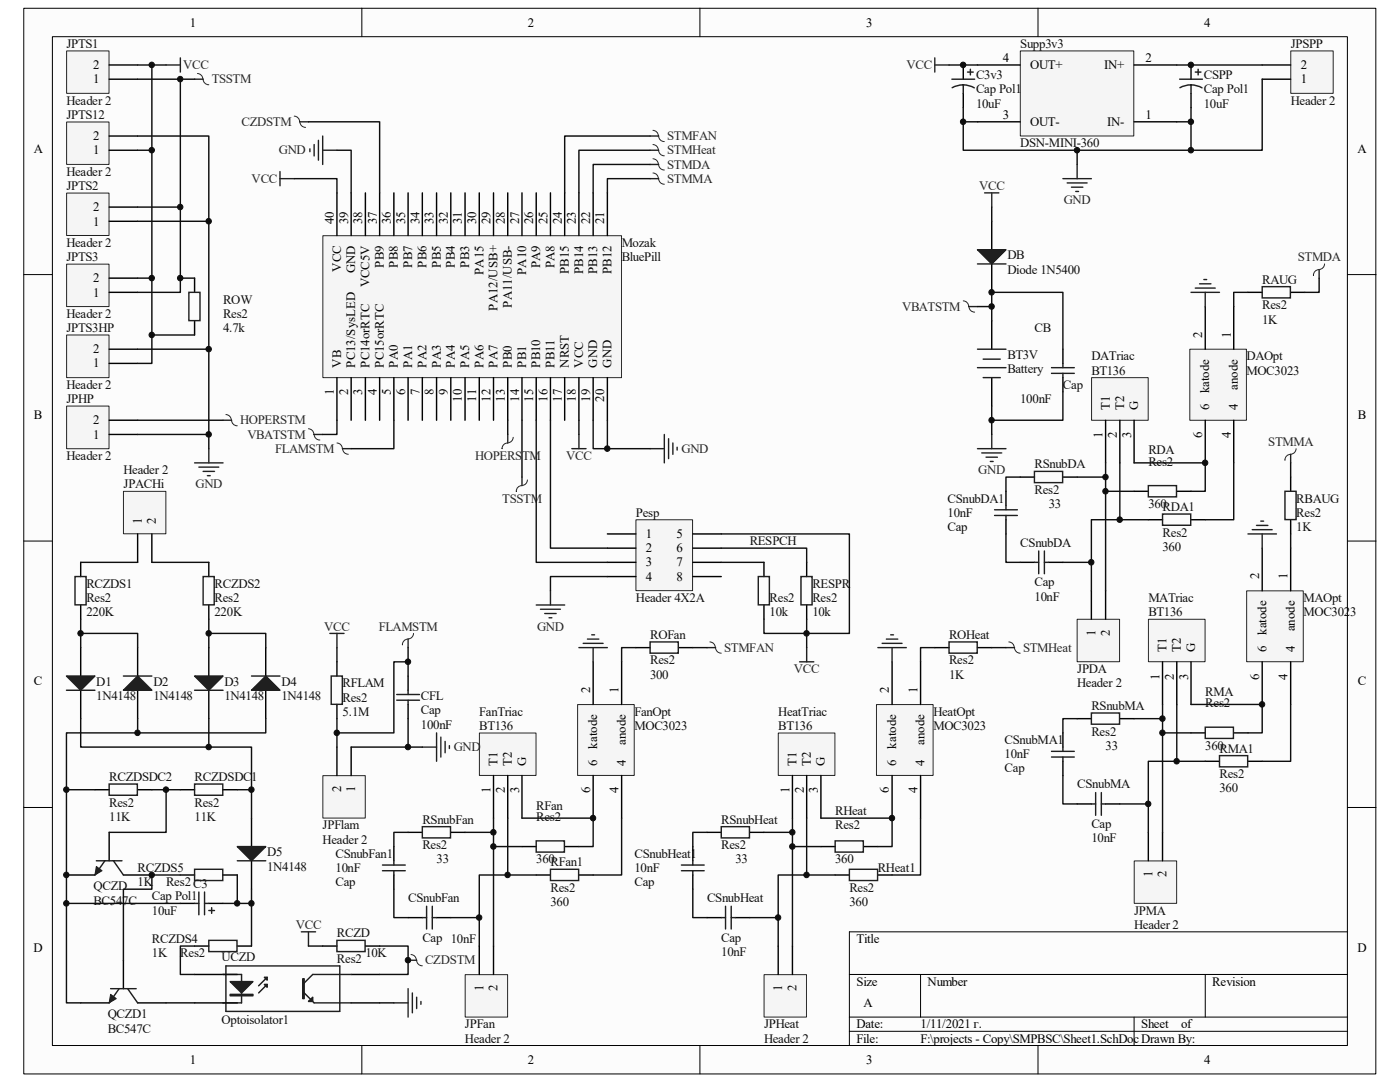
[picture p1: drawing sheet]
<svg xmlns="http://www.w3.org/2000/svg" width="279mm" height="216mm" viewBox="0 0 279 216" stroke-linecap="round" stroke-linejoin="round" font-family="sans-serif">
<path d="M4.8 1.7h269.8v212.6h-269.8z" fill="#fcfcfc"/>
<path d="M4.7 1.7h269.9v212.6h-269.9z" fill="none" stroke="#000" stroke-width=".2"/>
<path d="M10.5 7.4h258.4v201.2h-258.4z" fill="#fcfcfc"/>
<g fill="none" stroke="#000" stroke-width=".2">
<path d="M10.5 7.3h258.4v201.3h-258.4zM72.2 1.6v5.7M139.7 1.6v5.7M207.2 1.6v5.7M4.7 54.8h5.7M268.9 54.8h5.7M4.7 108h5.7M268.9 108h5.7M4.7 161.1h5.7M268.9 161.1h5.7M169.5 194.4h99.4M183.7 194.4v8.5"/>
<path d="M240.5 194.4v8.5M268.9 185.9h-99.4v22.7M72.2 208.6v5.7M139.7 208.6v5.7M169.5 202.9h99.4M169.5 205.8h99.4M207.2 208.6v5.7M226.3 202.9v5.7"/>
</g>
<path d="M115.3 140.6h11.3v14.1h-11.3z" fill="#f5f5f5"/>
<path d="M115.3 140.6h11.3v14.1h-11.3z" fill="none" stroke="#262626" stroke-width=".2"/>
<path d="M118.4 132.1v8.5M124.1 132.1v8.5M118.4 154.7v8.6M124.1 154.7v8.6" fill="none" stroke="#000" stroke-width=".28"/>
<path d="M95.7 146.3h11.3v8.4h-11.3z" fill="#f5f5f5"/>
<path d="M95.7 146.3h11.3v8.4h-11.3z" fill="none" stroke="#262626" stroke-width=".2"/>
<path d="M98.5 154.7v8.6M101.3 154.7v8.6M104.2 154.7v8.6M107 174.6h2.9M115.5 174.6h2.9" fill="none" stroke="#000" stroke-width=".28"/>
<path d="M109.9 173.5h5.6v2.2h-5.6z" fill="none" stroke="#1c1c1c" stroke-width=".28"/>
<path d="M101.3 163.3v11.3h5.7M124.1 163.3v11.3h-5.7" fill="none" stroke="#0e0e0e" stroke-width=".28"/>
<path d="M115.5 129.2h5.7M116.4 128.4h4M117.2 127.5h2.3M118.1 126.7h.6M118.4 129.2v2.9" fill="none" stroke="#262626" stroke-width=".28"/>
<path d="M92.9 194.5h8.4v8.4h-8.4z" fill="#f5f5f5"/>
<path d="M92.8 194.5h8.5v8.4h-8.5z" fill="none" stroke="#262626" stroke-width=".2"/>
<path d="M78.6 168.9v2.9M78.6 174.6v2.8M81.4 166.1h2.9M90 166.1h2.8M104.2 168.9h2.8M112.7 168.9h2.8M81.4 183.1h2.9M87.1 183.1h2.9M95.6 188.8v5.6M98.5 188.8v5.6" fill="none" stroke="#000" stroke-width=".28"/>
<path d="M78.6 177.4v5.7h2.8M81.4 166.1h-2.8v2.8M98.5 163.3v25.5M101.3 174.6h-5.7v14.2M90 183.1h5.6" fill="none" stroke="#0e0e0e" stroke-width=".28"/>
<path d="M76.3 172.6h4.6M76.3 173.7h4.6M78.6 171.8v.8M78.6 173.7v.9M84.3 165h5.6v2.2h-5.6zM107 167.8h5.6v2.2h-5.6zM84.3 183.1h.8M85.1 180.8v4.6M86.3 180.8v4.6M86.3 183.1h.8" fill="none" stroke="#1c1c1c" stroke-width=".28"/>
<path d="M175 140.6h11.2v14.1h-11.2z" fill="#f5f5f5"/>
<path d="M174.9 140.6h11.3v14.1h-11.3z" fill="none" stroke="#262626" stroke-width=".2"/>
<path d="M178 132.1v8.5M183.7 132.1v8.5M178 154.7v8.6M183.7 154.7v8.6" fill="none" stroke="#000" stroke-width=".28"/>
<path d="M155.4 146.3h11.2v8.4h-11.2z" fill="#f5f5f5"/>
<path d="M155.3 146.3h11.3v8.4h-11.3z" fill="none" stroke="#262626" stroke-width=".2"/>
<path d="M158.1 154.7v8.6M161 154.7v8.6M163.8 154.7v8.6M166.7 174.6h2.8M175.2 174.6h2.8" fill="none" stroke="#000" stroke-width=".28"/>
<path d="M169.5 173.5h5.6v2.2h-5.6z" fill="none" stroke="#1c1c1c" stroke-width=".28"/>
<path d="M161 163.3v11.3h5.7M183.7 163.3v11.3h-5.7" fill="none" stroke="#0e0e0e" stroke-width=".28"/>
<path d="M175.2 129.2h5.7M176 128.4h4M176.9 127.5h2.3M177.7 126.7h.6M178 129.2v2.9" fill="none" stroke="#262626" stroke-width=".28"/>
<path d="M152.5 194.5h8.5v8.4h-8.5z" fill="#f5f5f5"/>
<path d="M152.5 194.5h8.5v8.4h-8.5z" fill="none" stroke="#262626" stroke-width=".2"/>
<path d="M138.3 168.9v2.9M138.3 174.6v2.8M141.1 166.1h2.8M149.6 166.1h2.9M163.8 168.9h2.9M172.4 168.9h2.8M141.1 183.1h2.8M146.8 183.1h2.8M155.3 188.8v5.6M158.1 188.8v5.6" fill="none" stroke="#000" stroke-width=".28"/>
<path d="M138.3 177.4v5.7h2.8M141.1 166.1h-2.8v2.8M158.1 163.3v25.5M161 174.6h-5.7v14.2M149.6 183.1h5.7" fill="none" stroke="#0e0e0e" stroke-width=".28"/>
<path d="M136 172.6h4.5M136 173.7h4.5M138.3 171.8v.8M138.3 173.7v.9M143.9 165h5.7v2.2h-5.7zM166.7 167.8h5.6v2.2h-5.6zM143.9 183.1h.9M144.8 180.8v4.6M145.9 180.8v4.6M145.9 183.1h.9" fill="none" stroke="#1c1c1c" stroke-width=".28"/>
<path d="M248.8 117.9h11.3v14.1h-11.3z" fill="#f5f5f5"/>
<path d="M248.8 117.9h11.3v14.1h-11.3z" fill="none" stroke="#262626" stroke-width=".2"/>
<path d="M251.9 109.4v8.5M257.6 109.4v8.5M251.9 132.1v8.5M257.6 132.1v8.5" fill="none" stroke="#000" stroke-width=".28"/>
<path d="M229.2 123.6h11.3v8.4h-11.3z" fill="#f5f5f5"/>
<path d="M229.2 123.6h11.3v8.4h-11.3z" fill="none" stroke="#262626" stroke-width=".2"/>
<path d="M232 132.1v8.5M234.9 132.1v8.5M237.7 132.1v8.5M240.5 151.9h2.9M249.1 151.9h2.8" fill="none" stroke="#000" stroke-width=".28"/>
<path d="M243.4 150.8h5.6v2.2h-5.6z" fill="none" stroke="#1c1c1c" stroke-width=".28"/>
<path d="M234.9 140.6v11.3h5.6M257.6 140.6v11.3h-5.7" fill="none" stroke="#0e0e0e" stroke-width=".28"/>
<path d="M249.1 106.5h5.6M249.9 105.7h4M250.8 104.8h2.2M251.6 104h.6M251.9 106.5v2.9" fill="none" stroke="#262626" stroke-width=".28"/>
<path d="M226.4 171.8h8.4v8.5h-8.4z" fill="#f5f5f5"/>
<path d="M226.4 171.8h8.4v8.5h-8.4z" fill="none" stroke="#262626" stroke-width=".2"/>
<path d="M212.1 146.2v2.9M212.1 151.9v2.8M215 143.4h2.8M223.5 143.4h2.8M237.7 146.2h2.8M246.2 146.2h2.9M215 160.4h2.8M220.6 160.4h2.9M229.2 166.1v5.7M232 166.1v5.7" fill="none" stroke="#000" stroke-width=".28"/>
<path d="M212.1 154.7v5.7h2.9M215 143.4h-2.9v2.8M232 140.6v25.5M234.9 151.9h-5.7v14.2M223.5 160.4h5.7" fill="none" stroke="#0e0e0e" stroke-width=".28"/>
<path d="M209.9 149.9h4.5M209.9 151.1h4.5M212.1 149.1v.8M212.1 151.1v.8M217.8 142.3h5.6v2.2h-5.6zM218.7 158.1v4.6M219.8 158.1v4.6M240.5 145.1h5.7v2.2h-5.7zM217.8 160.4h.9M219.8 160.4h.8" fill="none" stroke="#1c1c1c" stroke-width=".28"/>
<path d="M237.5 69.7h11.3v14.2h-11.3z" fill="#f5f5f5"/>
<path d="M237.4 69.7h11.4v14.2h-11.4z" fill="none" stroke="#262626" stroke-width=".2"/>
<path d="M240.5 61.2v8.5M246.2 61.2v8.5M240.5 83.9v8.5M246.2 83.9v8.5" fill="none" stroke="#000" stroke-width=".28"/>
<path d="M217.9 75.4h11.3v8.5h-11.3z" fill="#f5f5f5"/>
<path d="M217.8 75.4h11.4v8.5h-11.4z" fill="none" stroke="#262626" stroke-width=".2"/>
<path d="M220.6 83.9v8.5M223.5 83.9v8.5M226.3 83.9v8.5M229.2 103.7h2.8M237.7 103.7h2.8" fill="none" stroke="#000" stroke-width=".28"/>
<path d="M232 102.6h5.6v2.2h-5.6z" fill="none" stroke="#1c1c1c" stroke-width=".28"/>
<path d="M223.5 92.4v11.3h5.7M246.2 92.4v11.3h-5.7" fill="none" stroke="#0e0e0e" stroke-width=".28"/>
<path d="M237.7 58.3h5.7M238.5 57.5h4M239.4 56.6h2.3M240.2 55.8h.6M240.5 58.3v2.9" fill="none" stroke="#262626" stroke-width=".28"/>
<path d="M215 123.6h8.4v8.4h-8.4z" fill="#f5f5f5"/>
<path d="M215 123.6h8.4v8.4h-8.4z" fill="none" stroke="#262626" stroke-width=".2"/>
<g fill="none" stroke="#000" stroke-width=".28">
<path d="M200.8 98v2.9M203.6 95.2h2.8M212.1 95.2h2.9M226.3 98h2.9M234.9 98h2.8M200.8 103.7v2.8M203.6 112.2h2.8M209.3 112.2h2.8M217.8 117.9v5.7M220.6 117.9v5.7M38.8 194.4h5.7M70.1 194.4h5.7"/>
<path d="M38.8 200.1h5.7M70.1 200.1h5.7"/>
</g>
<path d="M203.6 95.2h-2.8v2.8M220.6 92.4v25.5M200.8 106.5v5.7h2.8M212.1 112.2h5.7M223.5 103.7h-5.7v14.2" fill="none" stroke="#0e0e0e" stroke-width=".28"/>
<g fill="none" stroke="#1c1c1c" stroke-width=".28">
<path d="M206.4 94.1h5.7v2.2h-5.7zM229.2 96.9h5.6v2.2h-5.6zM198.5 101.7h4.5M198.5 102.9h4.5M200.8 100.9v.8M200.8 102.9v.8M206.4 112.2h.9M207.3 109.9v4.6M208.4 109.9v4.6M208.4 112.2h.9M44.5 194.4h3.7v5.7h-3.7M45.1 192.7h22.7v9.1h-22.7z"/>
<path d="M53.3 196.4l-1.7 1.7M53.3 195l-1.7 1.7M60.7 198.1l2 2h7.4M70.1 194.4h-7.7l-1.7 1.7"/>
</g>
<g fill="#1c1c1c" stroke="#1c1c1c" stroke-width=".28">
<path d="M45.9 195.9h4.6l-2.3 2.2z"/>
<path d="M52.8 195h.5v.6z"/>
<path d="M52.8 196.4h.5v.6z"/>
<path d="M61.6 199.8l.8-.8v.8z"/>
<path d="M45.9 198.4h4.6v.3h-4.6z" fill-rule="evenodd"/>
<path d="M60.4 195.3h.3v4h-.3z" fill-rule="evenodd"/>
</g>
<path d="M24.7 98.1h8.4v8.4h-8.4z" fill="#f5f5f5"/>
<path d="M264.3 52.7a1.39 1.39 0 0 1-1.4 1.2 1.12 1.12 0 0 0-.8 1M24.6 98h8.5v8.5h-8.5zM258.7 89.5a1.38 1.38 0 0 1-1.5 1.2 1.12 1.12 0 0 0-.8 1.1M141.7 128.1a1.12 1.12 0 0 1 1.1 1.1M142.8 129.2a1.11 1.11 0 0 0 1.1 1.1M201.3 128.1a1.12 1.12 0 0 1 1.1 1.1M202.5 129.2a1.11 1.11 0 0 0 1.1 1.1M82 190.5a1.12 1.12 0 0 1 1.1 1.1M83.2 191.6a1.11 1.11 0 0 0 1.1 1.1" fill="none" stroke="#262626" stroke-width=".2"/>
<g fill="none" stroke="#000" stroke-width=".28">
<path d="M249.1 58.3h2.8M257.6 58.3h2.8M257.6 95.2v2.8M16.1 112.2v2.8M27.5 106.5v5.7M30.3 106.5v5.7M41.7 112.2v2.8M257.6 103.7v2.8M16.1 120.7v2.9M16.1 129.2v5.7M16.1 137.7v5.7M27.5 129.2v5.7"/>
<path d="M27.5 137.7v5.7M41.7 120.7v2.9M41.7 129.2v5.7M41.7 137.7v5.7M53 129.2v5.7M53 137.7v5.7M126.9 129.2h2.8M135.4 129.2h2.9M186.6 129.2h2.8M195.1 129.2h2.8M18.9 157.6h2.9M27.5 157.6h2.8"/>
<path d="M36 157.6h2.8M44.5 157.6h2.9M50.2 163.3v5.6M50.2 171.8v5.6M24.6 191.6v5.7M36 180.3h2.8M38.8 188.8h2.9M41.7 180.3h2.8M47.4 188.8h2.8M64.4 188.8h2.8M72.9 188.8h2.9M16.1 200.1h5.7"/>
<path d="M27.5 200.1h5.6"/>
</g>
<g fill="none" stroke="#0e0e0e" stroke-width=".28">
<path d="M249.1 58.3h-2.9v2.9M263.3 55.5v2.8h-2.9M257.6 92.4v2.8M257.6 106.5v2.9M16.1 129.2v-2.8h11.4v2.8M16.1 123.6v2.8M41.7 129.2v-2.8h11.3v2.8M41.7 123.6v2.8M126.9 129.2h-2.8v2.9M138.3 129.2h2.8M186.6 129.2h-2.9v2.9M197.9 129.2h2.9"/>
<path d="M13.3 157.6h5.6M16.1 143.4v5.7h25.6v-5.7M27.5 143.4v2.8h25.5v-2.8M27.5 146.2h-14.2v53.9h2.8M30.3 157.6h5.7M41.7 149.1h8.5v8.5M47.4 157.6h2.8v5.7M50.2 177.4v11.4M13.3 180.3h22.7M38.8 188.8h-2.8v5.6h2.8M44.5 194.4h2.9M44.5 180.3h5.7"/>
<path d="M61.6 188.8h2.8M75.8 188.8h5.6v5.6h-5.6M33.1 200.1h5.7M44.5 200.1h2.9M75.8 200.1h2.8"/>
</g>
<g fill="#1c1c1c" stroke="#1c1c1c" stroke-width=".28">
<path d="M13.3 134.9h5.6l-2.8 2.8z"/>
<path d="M24.6 137.7l2.9-2.8 2.8 2.8z"/>
<path d="M38.8 134.9h5.7l-2.8 2.8z"/>
<path d="M50.2 137.7l2.8-2.8 2.9 2.8z"/>
<path d="M47.4 168.9h5.6l-2.8 2.9z"/>
</g>
<g fill="none" stroke="#1c1c1c" stroke-width=".28">
<path d="M251.9 57.2h5.6v2.2h-5.6zM256.4 98h2.3v5.7h-2.3zM15 115h2.2v5.7h-2.2zM40.5 115h2.3v5.7h-2.3zM13.3 137.7h5.6M24.6 134.9h5.7M38.8 137.7h5.7M50.2 134.9h5.7M129.7 128.1h5.7v2.2h-5.7zM189.4 128.1h5.6v2.2h-5.6zM21.8 156.4h5.6v2.3h-5.6zM38.8 156.4h5.7v2.3h-5.7z"/>
<path d="M39.7 178v4.5M40.8 178v4.5M47.4 171.8h5.6M22.1 197.3h5.1M23.8 197.3l-2 2.8M25.5 197.3l2 2.8M38.8 180.3h.9M40.8 180.3h.9M41.7 187.6h5.6v2.3h-5.6zM41.7 181.7h1.1M42.2 181.1v1.2M67.2 187.6h5.7v2.3h-5.7z"/>
</g>
<path d="M22.1 198.4l1.1 .9-1.4 .8z" fill="#1c1c1c" stroke="#1c1c1c" stroke-width=".2"/>
<path d="M263.3 53.8v1.7M257.6 90.7v1.7M141.1 129.2h1.7M200.8 129.2h1.7M60.1 185.9h2.9M61.6 185.9v2.9M81.4 197.3v5.6M81.4 191.6h1.8M82.3 198.1v4M83.2 199v2.2M84 199.8v.6M78.6 200.1h2.8" fill="none" stroke="#262626" stroke-width=".28"/>
<path d="M64.5 154.8h8.4v8.4h-8.4z" fill="#f5f5f5"/>
<path d="M81.4 127.5a1.11 1.11 0 0 0-1.1 1.2M82.5 126.4a1.12 1.12 0 0 1-1.1 1.1M64.4 154.8h8.5v8.4h-8.5z" fill="none" stroke="#262626" stroke-width=".2"/>
<path d="M67.2 132.1v2.8M67.2 140.6v2.8M67.2 149.1v5.6M70.1 149.1v5.6" fill="none" stroke="#000" stroke-width=".28"/>
<path d="M66.1 134.9h2.2v5.6h-2.2z" fill="none" stroke="#1c1c1c" stroke-width=".28"/>
<path d="M65.8 126.4h2.9M67.2 126.4v2.8M81.4 127.5v1.7M84.3 149.1h2.8M87.1 146.2v5.7M88 147.1v4M88.8 147.9v2.3M89.7 148.8v.6" fill="none" stroke="#262626" stroke-width=".28"/>
<path d="M67.2 129.2v2.9M67.2 143.4v5.7" fill="none" stroke="#0e0e0e" stroke-width=".28"/>
<path d="M13.3 81.1h8.5v8.4h-8.5z" fill="#f5f5f5"/>
<path d="M13.3 81h8.5v8.5h-8.5z" fill="none" stroke="#262626" stroke-width=".2"/>
<path d="M21.8 86.7h5.7M21.8 83.9h5.7" fill="none" stroke="#000" stroke-width=".28"/>
<path d="M13.3 66.9h8.5v8.5h-8.5z" fill="#f5f5f5"/>
<path d="M13.3 66.8h8.5v8.6h-8.5z" fill="none" stroke="#262626" stroke-width=".2"/>
<path d="M21.8 72.5h5.7M21.8 69.7h5.7" fill="none" stroke="#000" stroke-width=".28"/>
<path d="M13.3 52.7h8.5v8.5h-8.5z" fill="#f5f5f5"/>
<path d="M13.3 52.7h8.5v8.5h-8.5z" fill="none" stroke="#262626" stroke-width=".2"/>
<path d="M21.8 58.3h5.7M21.8 55.5h5.7" fill="none" stroke="#000" stroke-width=".28"/>
<path d="M13.3 38.6h8.5v8.4h-8.5z" fill="#f5f5f5"/>
<path d="M13.3 38.5h8.5v8.5h-8.5z" fill="none" stroke="#262626" stroke-width=".2"/>
<path d="M21.8 44.2h5.7M21.8 41.3h5.7" fill="none" stroke="#000" stroke-width=".28"/>
<path d="M13.3 24.4h8.5v8.4h-8.5z" fill="#f5f5f5"/>
<path d="M13.3 24.3h8.5v8.5h-8.5z" fill="none" stroke="#262626" stroke-width=".2"/>
<path d="M21.8 30h5.7M21.8 27.1h5.7" fill="none" stroke="#000" stroke-width=".28"/>
<path d="M13.3 10.2h8.5v8.4h-8.5z" fill="#f5f5f5"/>
<path d="M13.3 10.2h8.5v8.4h-8.5zM39.4 14.7a1.12 1.12 0 0 1 1.1 1.1M40.5 15.8a1.11 1.11 0 0 0 1.2 1.1M45.1 82.7a1.12 1.12 0 0 1 1.1 1.2M46.2 83.9a1.11 1.11 0 0 0 1.2 1.1M61.6 85.6a1.12 1.12 0 0 1 1 1.1M62.7 86.7a1.11 1.11 0 0 0 1.1 1.1" fill="none" stroke="#262626" stroke-width=".2"/>
<path d="M21.8 15.8h5.7M21.8 13h5.7" fill="none" stroke="#000" stroke-width=".28"/>
<g fill="none" stroke="#0e0e0e" stroke-width=".28">
<path d="M27.5 13h2.8v17h-2.8M27.5 15.8h11.3M30.3 13h2.8M36 15.8v42.5h-8.5M27.5 27.1h14.2v62.4M30.3 30v25.5h-2.8M27.5 41.3h8.5M27.5 44.2h14.2M30.3 55.5v17h-2.8M27.5 69.7h14.2M27.5 86.7h14.2M27.5 83.9h17"/>
<path d="M67.2 83.9v2.8h-2.8M16.1 112.2h11.4M30.3 112.2h11.4"/>
</g>
<path d="M33.1 13h2.9M36 11.5v2.9M38.8 15.8h1.7M38.8 92.4h5.7M39.7 93.2h4M40.5 94.1h2.3M41.4 94.9h.6M41.7 89.5v2.9M44.5 83.9h1.7M62.7 86.7h1.7" fill="none" stroke="#262626" stroke-width=".28"/>
<path d="M64.5 47.1h59.5v28.3h-59.5z" fill="#f5f5f5"/>
<path d="M64.4 47h59.6v28.4h-59.6z" fill="none" stroke="#262626" stroke-width=".2"/>
<g fill="none" stroke="#000" stroke-width=".28">
<path d="M67.2 38.5v8.5M70.1 38.5v8.5M72.9 38.5v8.5M75.8 38.5v8.5M78.6 38.5v8.5M81.4 38.5v8.5M84.3 38.5v8.5M87.1 38.5v8.5M90 38.5v8.5M92.8 38.5v8.5M95.6 38.5v8.5M98.5 38.5v8.5"/>
<path d="M101.3 38.5v8.5M104.2 38.5v8.5M107 38.5v8.5M109.9 38.5v8.5M112.7 38.5v8.5M115.5 38.5v8.5M118.4 38.5v8.5M121.2 38.5v8.5M67.2 75.3v8.6M70.1 75.3v8.6M72.9 75.3v8.6M75.8 75.3v8.6"/>
<path d="M78.6 75.3v8.6M81.4 75.3v8.6M84.3 75.3v8.6M87.1 75.3v8.6M90 75.3v8.6M92.8 75.3v8.6M95.6 75.3v8.6M98.5 75.3v8.6M101.3 75.3v8.6M104.2 75.3v8.6M107 75.3v8.6M109.9 75.3v8.6"/>
<path d="M112.7 75.3v8.6M115.5 75.3v8.6M118.4 75.3v8.6M121.2 75.3v8.6M81.4 134.9v2.8M81.4 140.6v2.8"/>
</g>
<path d="M79.2 139.7h4.5M79.2 138.6h4.5M81.4 137.7v.9M81.4 139.7v.9" fill="none" stroke="#1c1c1c" stroke-width=".28"/>
<path d="M81.4 132.1h-2.8v14.1h-11.4M81.4 129.2v5.7M70.1 149.1h14.2M81.4 143.4v5.7" fill="none" stroke="#0e0e0e" stroke-width=".28"/>
<path d="M203.7 10.2h22.6v16.9h-22.6z" fill="#f5f5f5"/>
<path d="M203.6 10.2h22.7v16.9h-22.7z" fill="none" stroke="#262626" stroke-width=".2"/>
<path d="M192.2 13v2.8M192.2 18.6v2.9M195.1 13h8.5M226.3 13h8.6M237.7 13v2.8M237.7 18.6v2.9M195.1 24.3h8.5M226.3 24.3h8.6" fill="none" stroke="#000" stroke-width=".28"/>
<path d="M186.6 11.5v2.9M186.6 13h2.8M212.1 35.6h5.7M213 36.5h4M213.8 37.4h2.3M214.7 38.2h.5M215 32.8v2.8" fill="none" stroke="#262626" stroke-width=".28"/>
<path d="M189.4 13h5.7M234.9 24.3h2.8" fill="none" stroke="#0e0e0e" stroke-width=".28"/>
<path d="M190 15.8h4.5M192.2 16.9v1.7M192.2 16.9l1 .1 1.2 .5M192.2 16.9l-.9 .1-1.3 .5M193.1 14.4h1.1M193.7 13.8v1.2M235.4 15.8h4.6M237.7 16.9l.9 .1 1.3 .5M237.7 16.9l-.9 .1-1.3 .5M237.7 16.9v1.7M238.5 14.4h1.2M239.1 13.8v1.2" fill="none" stroke="#1c1c1c" stroke-width=".28"/>
<path d="M257.6 10.2h8.5v8.4h-8.5z" fill="#f5f5f5"/>
<g fill="none" stroke="#262626" stroke-width=".2">
<path d="M257.6 10.2h8.5v8.4h-8.5zM58.7 23.2a1.12 1.12 0 0 1 1.1 1.1M59.9 24.3a1.11 1.11 0 0 0 1.1 1.1M130.3 34.5a1.12 1.12 0 0 1 1.1 1.2v-.1M130.3 31.7a1.12 1.12 0 0 1 1.1 1.1M130.3 28.8a1.12 1.12 0 0 1 1.1 1.2M130.3 26a1.12 1.12 0 0 1 1.1 1.1M131.4 35.6a1.11 1.11 0 0 0 1.2 1.2M131.4 32.8a1.11 1.11 0 0 0 1.2 1.1M131.4 30a1.11 1.11 0 0 0 1.2 1.1M131.4 27.1a1.11 1.11 0 0 0 1.2 1.1M192.2 60a1.12 1.12 0 0 1 1.1 1.2"/>
<path d="M193.4 61.2a1.11 1.11 0 0 0 1.1 1.1M67.2 88.4a1.12 1.12 0 0 1 1.1 1.1M68.4 89.5a1.11 1.11 0 0 0 1.1 1.1M105.3 95.8a1.39 1.39 0 0 1-1.5 1.2 1.12 1.12 0 0 0-.8 1"/>
</g>
<path d="M251.9 15.8h5.7M251.9 13h5.7M38.8 55.5v2.8M197.9 44.2v5.6M197.9 52.7v5.6M38.8 64v2.8M197.9 64v5.7M197.9 75.3v5.7M212.1 69.7v2.8M212.1 75.3v2.9" fill="none" stroke="#000" stroke-width=".28"/>
<g fill="none" stroke="#0e0e0e" stroke-width=".28">
<path d="M234.9 13h17M251.9 15.8v14.2h-14.2v-8.5M58.7 35.6h8.5v2.9M61.6 24.3h14.2v14.2M67.2 30h2.9v8.5M129.7 35.6h-8.5v2.9M129.7 32.8h-11.3v5.7M129.7 30h-14.2v8.5M129.7 27.1h-17v11.4M192.2 21.5v2.8M195.1 24.3h-2.9v5.7h45.5M215 30v2.8"/>
<path d="M197.9 41.3v2.9M195.1 61.2h2.8M197.9 64v-5.7h14.2v11.4M212.1 78.2v5.7h-14.2M78.6 83.9v5.6h-8.5M104.2 83.9v11.3M197.9 81v5.7"/>
</g>
<path d="M37.7 58.3h2.2v5.7h-2.2zM195.1 52.7h5.7M195.1 73.4h5.7M195.1 69.7h5.7M196.2 71.7h3.4M196.2 75.3h3.4M209.9 73.4h4.5M209.9 74.5h4.5M212.1 72.5v.9M212.1 74.5v.8" fill="none" stroke="#1c1c1c" stroke-width=".28"/>
<g fill="none" stroke="#262626" stroke-width=".28">
<path d="M55.9 35.6h2.8M55.9 34.2v2.9M59.9 24.3h1.7M61.8 29.7v.6M62.7 28.8v2.3M63.5 28v4M64.4 30h2.8M64.4 27.1v5.7M129.7 35.6h1.7M129.7 32.8h1.7M129.7 30h1.7M129.7 27.1h1.7"/>
<path d="M196.5 38.5h2.8M197.9 38.5v2.8M193.4 61.2h1.7M68.4 89.5h1.7M104.2 95.2v1.7M195.1 89.5h5.7M195.9 90.4h4M196.8 91.2h2.3M197.6 92.1h.6M197.9 86.7v2.8"/>
</g>
<path d="M195.1 49.8h5.7l-2.9 2.9z" fill="#1c1c1c" stroke="#1c1c1c" stroke-width=".28"/>
<path d="M127 103.8h11.2v14.1h-11.2z" fill="#f5f5f5"/>
<path d="M101.3 88.4a1.11 1.11 0 0 0-1.1 1.1M102.4 87.3a1.12 1.12 0 0 1-1.1 1.1M126.9 103.7h11.3v14.2h-11.3z" fill="none" stroke="#262626" stroke-width=".2"/>
<g fill="none" stroke="#000" stroke-width=".28">
<path d="M121.2 106.5h5.7M121.2 109.4h5.7M121.2 112.2h5.7M121.2 115h5.7M138.3 106.5h5.6M138.3 109.4h5.6M138.3 112.2h5.6M138.3 115h5.6M152.5 112.2v2.8M161 112.2v2.8M152.5 120.7v2.9M161 120.7v2.9"/>
<path d="M13.3 174.6h5.6M21.8 166.1v5.7M24.6 174.6h5.7M36 174.6h2.8M44.5 174.6h2.9"/>
</g>
<g fill="none" stroke="#262626" stroke-width=".28">
<path d="M101.3 86.7v1.7M114.1 89.5h2.9M115.5 86.7v2.8M129.7 89.5h2.9M132.6 86.7v5.7M133.4 87.5v4M134.3 88.4v2.3M135.1 89.2v.6M109.9 117.9v2.8M107 120.7h5.7M107.9 121.6h3.9M108.7 122.4h2.3"/>
<path d="M109.6 123.3h.5M159.6 132.1h2.8M161 129.2v2.9"/>
</g>
<g fill="none" stroke="#0e0e0e" stroke-width=".28">
<path d="M36 55.5h2.8M30.3 66.8h8.5M101.3 83.9v2.8M107 83.9v28.3h14.2M109.9 83.9v25.5h11.3M115.5 83.9v2.8M118.4 83.9v5.6h2.8M121.2 83.9v5.6h8.5M215 95.2h5.6M220.6 98h5.7M226.3 92.4h14.2v5.6h-2.8M121.2 115h-11.3v2.9"/>
<path d="M143.9 109.4h17.1v2.8M143.9 106.5h25.6v19.9h-8.5v-2.8M143.9 112.2h8.6M152.5 123.6v2.8h8.5v2.8M33.1 157.6v8.5h-11.3M226.3 143.4h5.7M232 146.2h5.7M237.7 140.6h14.2v5.6h-2.8M36 174.6h-5.7v2.8h-5.7v14.2M47.4 174.6v5.7M92.8 166.1h5.7M98.5 168.9h5.7"/>
<path d="M104.2 163.3h14.2v5.6h-2.9M152.5 166.1h5.6M158.1 168.9h5.7M163.8 163.3h14.2v5.6h-2.8"/>
</g>
<path d="M151.3 115h2.2v5.7h-2.2zM159.9 115h2.2v5.7h-2.2zM19.2 171.8h5.1M20.9 171.8l-2 2.8M22.6 171.8l2 2.8M38.8 173.5h5.7v2.2h-5.7z" fill="none" stroke="#1c1c1c" stroke-width=".28"/>
<path d="M19.2 172.9l1.2 .8-1.5 .9z" fill="#1c1c1c" stroke="#1c1c1c" stroke-width=".2"/>
<g fill="#0e0e0e" stroke="#0e0e0e" stroke-width=".2">
<circle cx="13.2" cy="180.3" r=".55"/>
<circle cx="13.2" cy="174.6" r=".55"/>
<circle cx="13.2" cy="157.6" r=".55"/>
<circle cx="16.1" cy="126.4" r=".55"/>
<circle cx="27.4" cy="146.2" r=".55"/>
<circle cx="30.3" cy="174.6" r=".55"/>
<circle cx="30.3" cy="66.8" r=".55"/>
<circle cx="30.3" cy="55.5" r=".55"/>
<circle cx="30.3" cy="30" r=".55"/>
<circle cx="30.3" cy="13" r=".55"/>
<circle cx="33.1" cy="157.6" r=".55"/>
<circle cx="36" cy="55.5" r=".55"/>
<circle cx="36" cy="41.3" r=".55"/>
<circle cx="36" cy="15.8" r=".55"/>
<circle cx="41.6" cy="149.1" r=".55"/>
<circle cx="41.6" cy="126.4" r=".55"/>
<circle cx="41.6" cy="86.7" r=".55"/>
<circle cx="41.6" cy="69.7" r=".55"/>
<circle cx="41.6" cy="44.1" r=".55"/>
<circle cx="47.3" cy="180.3" r=".55"/>
<circle cx="50.2" cy="180.3" r=".55"/>
<circle cx="50.2" cy="157.6" r=".55"/>
<circle cx="67.2" cy="146.2" r=".55"/>
<circle cx="81.4" cy="191.6" r=".55"/>
<circle cx="81.4" cy="149.1" r=".55"/>
<circle cx="81.4" cy="132" r=".55"/>
<circle cx="95.6" cy="183.1" r=".55"/>
<circle cx="98.5" cy="168.9" r=".55"/>
<circle cx="98.5" cy="166.1" r=".55"/>
<circle cx="101.3" cy="174.6" r=".55"/>
<circle cx="118.3" cy="163.2" r=".55"/>
<circle cx="121.2" cy="89.5" r=".55"/>
<circle cx="155.3" cy="183.1" r=".55"/>
<circle cx="158.1" cy="168.9" r=".55"/>
<circle cx="158.1" cy="166.1" r=".55"/>
<circle cx="161" cy="174.6" r=".55"/>
<circle cx="161" cy="126.4" r=".55"/>
<circle cx="178" cy="163.2" r=".55"/>
<circle cx="192.2" cy="24.3" r=".55"/>
<circle cx="192.2" cy="13" r=".55"/>
<circle cx="197.9" cy="83.8" r=".55"/>
<circle cx="197.9" cy="61.2" r=".55"/>
<circle cx="197.9" cy="58.3" r=".55"/>
<circle cx="214.9" cy="30" r=".55"/>
<circle cx="217.8" cy="112.2" r=".55"/>
<circle cx="220.6" cy="98" r=".55"/>
<circle cx="220.6" cy="95.2" r=".55"/>
<circle cx="223.5" cy="103.7" r=".55"/>
<circle cx="229.1" cy="160.4" r=".55"/>
<circle cx="232" cy="146.2" r=".55"/>
<circle cx="232" cy="143.4" r=".55"/>
<circle cx="234.8" cy="151.9" r=".55"/>
<circle cx="237.7" cy="30" r=".55"/>
<circle cx="237.7" cy="24.3" r=".55"/>
<circle cx="237.7" cy="13" r=".55"/>
<circle cx="240.5" cy="92.3" r=".55"/>
<circle cx="251.9" cy="140.6" r=".55"/>
</g>
<g font-size="2.6">
<text x="37.9" y="5.3">1</text>
<text x="105.4" y="5.3">2</text>
<text x="172.8" y="5.3">3</text>
<text x="240.3" y="5.3">4</text>
<text x="18.6" y="16.6">1</text>
<text x="18.6" y="13.8">2</text>
<text x="200.1" y="12.4">4</text>
<text x="205.6" y="13.8">OUT+</text>
<text x="220.3" y="13.8">IN+</text>
<text x="228.6" y="12.4">2</text>
<text x="259.6" y="16.6">1</text>
<text x="259.6" y="13.8">2</text>
<text x="200.1" y="23.7">3</text>
<text x="228.6" y="23.7">1</text>
<text x="18.6" y="28">2</text>
<text x="205.6" y="25.1">OUT-</text>
<text x="221" y="25.1">IN-</text>
<text x="6.7" y="30.4">A</text>
<text x="18.6" y="30.8">1</text>
<text x="270.9" y="30.4">A</text>
<text x="18.6" y="45">1</text>
<text x="18.6" y="42.2">2</text>
<text x="66.6" y="44.7" transform="rotate(-90 66.6 44.7)">40</text>
<text x="69.5" y="44.7" transform="rotate(-90 69.5 44.7)">39</text>
<text x="72.3" y="44.7" transform="rotate(-90 72.3 44.7)">38</text>
<text x="75.2" y="44.7" transform="rotate(-90 75.2 44.7)">37</text>
<text x="78" y="44.7" transform="rotate(-90 78 44.7)">36</text>
<text x="80.9" y="44.7" transform="rotate(-90 80.9 44.7)">35</text>
<text x="83.7" y="44.7" transform="rotate(-90 83.7 44.7)">34</text>
<text x="86.5" y="44.7" transform="rotate(-90 86.5 44.7)">33</text>
<text x="89.4" y="44.7" transform="rotate(-90 89.4 44.7)">32</text>
<text x="92.2" y="44.7" transform="rotate(-90 92.2 44.7)">31</text>
<text x="95" y="44.7" transform="rotate(-90 95 44.7)">30</text>
<text x="97.9" y="44.7" transform="rotate(-90 97.9 44.7)">29</text>
<text x="100.8" y="44.7" transform="rotate(-90 100.8 44.7)">28</text>
<text x="103.6" y="44.7" transform="rotate(-90 103.6 44.7)">27</text>
<text x="106.4" y="44.7" transform="rotate(-90 106.4 44.7)">26</text>
<text x="109.3" y="44.7" transform="rotate(-90 109.3 44.7)">25</text>
<text x="112.1" y="44.7" transform="rotate(-90 112.1 44.7)">24</text>
<text x="114.9" y="44.7" transform="rotate(-90 114.9 44.7)">23</text>
<text x="117.8" y="44.7" transform="rotate(-90 117.8 44.7)">22</text>
<text x="120.6" y="44.7" transform="rotate(-90 120.6 44.7)">21</text>
<text x="76.6" y="53.4" transform="rotate(-90 76.6 53.4)">PB9</text>
<text x="79.4" y="53.4" transform="rotate(-90 79.4 53.4)">PB8</text>
<text x="82.3" y="53.4" transform="rotate(-90 82.3 53.4)">PB7</text>
<text x="85.1" y="53.4" transform="rotate(-90 85.1 53.4)">PB6</text>
<text x="88" y="53.4" transform="rotate(-90 88 53.4)">PB5</text>
<text x="90.8" y="53.4" transform="rotate(-90 90.8 53.4)">PB4</text>
<text x="93.6" y="53.4" transform="rotate(-90 93.6 53.4)">PB3</text>
<text x="107.8" y="53.6" transform="rotate(-90 107.8 53.6)">PA9</text>
<text x="110.7" y="53.6" transform="rotate(-90 110.7 53.6)">PA8</text>
<text x="18.6" y="59.2">1</text>
<text x="18.6" y="56.3">2</text>
<text x="68.1" y="54.2" transform="rotate(-90 68.1 54.2)">VCC</text>
<text x="70.9" y="54.6" transform="rotate(-90 70.9 54.6)">GND</text>
<text x="73.7" y="57.4" transform="rotate(-90 73.7 57.4)">VCC5V</text>
<text x="96.5" y="54.8" transform="rotate(-90 96.5 54.8)">PA15</text>
<text x="105" y="54.8" transform="rotate(-90 105 54.8)">PA10</text>
<text x="113.5" y="54.7" transform="rotate(-90 113.5 54.7)">PB15</text>
<text x="116.4" y="54.7" transform="rotate(-90 116.4 54.7)">PB14</text>
<text x="119.2" y="54.7" transform="rotate(-90 119.2 54.7)">PB13</text>
<text x="122" y="54.7" transform="rotate(-90 122 54.7)">PB12</text>
<text x="99.3" y="62" transform="rotate(-90 99.3 62)">PA12/USB+</text>
<text x="102.1" y="61.4" transform="rotate(-90 102.1 61.4)">PA11/USB-</text>
<text x="18.6" y="70.5">2</text>
<text x="239.9" y="67.4" transform="rotate(-90 239.9 67.4)">2</text>
<text x="245.6" y="67.4" transform="rotate(-90 245.6 67.4)">1</text>
<text x="18.6" y="73.3">1</text>
<text x="68.1" y="73.4" transform="rotate(-90 68.1 73.4)">VB</text>
<text x="70.9" y="73.4" transform="rotate(-90 70.9 73.4)">PC13/SysLED</text>
<text x="73.7" y="73.4" transform="rotate(-90 73.7 73.4)">PC14orRTC</text>
<text x="76.6" y="73.4" transform="rotate(-90 76.6 73.4)">PC15orRTC</text>
<text x="79.4" y="73.4" transform="rotate(-90 79.4 73.4)">PA0</text>
<text x="82.3" y="73.4" transform="rotate(-90 82.3 73.4)">PA1</text>
<text x="85.1" y="73.4" transform="rotate(-90 85.1 73.4)">PA2</text>
<text x="88" y="73.4" transform="rotate(-90 88 73.4)">PA3</text>
<text x="90.8" y="73.4" transform="rotate(-90 90.8 73.4)">PA4</text>
<text x="93.6" y="73.4" transform="rotate(-90 93.6 73.4)">PA5</text>
<text x="96.5" y="73.4" transform="rotate(-90 96.5 73.4)">PA6</text>
<text x="99.3" y="73.4" transform="rotate(-90 99.3 73.4)">PA7</text>
<text x="102.1" y="73.4" transform="rotate(-90 102.1 73.4)">PB0</text>
<text x="105" y="73.4" transform="rotate(-90 105 73.4)">PB1</text>
<text x="107.8" y="73.4" transform="rotate(-90 107.8 73.4)">PB10</text>
<text x="110.7" y="73.4" transform="rotate(-90 110.7 73.4)">PB11</text>
<text x="113.5" y="73.4" transform="rotate(-90 113.5 73.4)">NRST</text>
<text x="116.4" y="73.4" transform="rotate(-90 116.4 73.4)">VCC</text>
<text x="119.2" y="73.4" transform="rotate(-90 119.2 73.4)">GND</text>
<text x="122" y="73.4" transform="rotate(-90 122 73.4)">GND</text>
<text x="247.1" y="77.8" transform="rotate(-90 247.1 77.8)">anode</text>
<text x="6.8" y="83.6">B</text>
<text x="66.6" y="78.9" transform="rotate(-90 66.6 78.9)">1</text>
<text x="69.5" y="78.9" transform="rotate(-90 69.5 78.9)">2</text>
<text x="72.3" y="78.9" transform="rotate(-90 72.3 78.9)">3</text>
<text x="75.2" y="78.9" transform="rotate(-90 75.2 78.9)">4</text>
<text x="78" y="78.9" transform="rotate(-90 78 78.9)">5</text>
<text x="80.9" y="78.9" transform="rotate(-90 80.9 78.9)">6</text>
<text x="83.7" y="78.9" transform="rotate(-90 83.7 78.9)">7</text>
<text x="86.5" y="78.9" transform="rotate(-90 86.5 78.9)">8</text>
<text x="89.4" y="78.9" transform="rotate(-90 89.4 78.9)">9</text>
<text x="92.2" y="80.2" transform="rotate(-90 92.2 80.2)">10</text>
<text x="95" y="80.2" transform="rotate(-90 95 80.2)">11</text>
<text x="97.9" y="80.2" transform="rotate(-90 97.9 80.2)">12</text>
<text x="100.8" y="80.2" transform="rotate(-90 100.8 80.2)">13</text>
<text x="103.6" y="80.2" transform="rotate(-90 103.6 80.2)">14</text>
<text x="106.4" y="80.2" transform="rotate(-90 106.4 80.2)">15</text>
<text x="109.3" y="80.2" transform="rotate(-90 109.3 80.2)">16</text>
<text x="112.1" y="80.2" transform="rotate(-90 112.1 80.2)">17</text>
<text x="114.9" y="80.2" transform="rotate(-90 114.9 80.2)">18</text>
<text x="117.8" y="80.2" transform="rotate(-90 117.8 80.2)">19</text>
<text x="120.6" y="80.2" transform="rotate(-90 120.6 80.2)">20</text>
<text x="221.5" y="81.9" transform="rotate(-90 221.5 81.9)">T1</text>
<text x="224.3" y="81.9" transform="rotate(-90 224.3 81.9)">T2</text>
<text x="227.2" y="81.9" transform="rotate(-90 227.2 81.9)">G</text>
<text x="241.3" y="81.9" transform="rotate(-90 241.3 81.9)">6</text>
<text x="241.3" y="78.5" transform="rotate(-90 241.3 78.5)">katode</text>
<text x="247.1" y="81.9" transform="rotate(-90 247.1 81.9)">4</text>
<text x="271" y="83.6">B</text>
<text x="18.6" y="87.5">1</text>
<text x="18.6" y="84.7">2</text>
<text x="220" y="87.4" transform="rotate(-90 220 87.4)">1</text>
<text x="222.9" y="87.4" transform="rotate(-90 222.9 87.4)">2</text>
<text x="225.7" y="87.4" transform="rotate(-90 225.7 87.4)">3</text>
<text x="239.9" y="87.4" transform="rotate(-90 239.9 87.4)">6</text>
<text x="245.6" y="87.4" transform="rotate(-90 245.6 87.4)">4</text>
<text x="28.3" y="104.6" transform="rotate(-90 28.3 104.6)">1</text>
<text x="31.1" y="104.6" transform="rotate(-90 31.1 104.6)">2</text>
<text x="128.9" y="107.4">1</text>
<text x="135" y="107.4">5</text>
<text x="128.9" y="110.2">2</text>
<text x="128.9" y="113">3</text>
<text x="135" y="110.2">6</text>
<text x="135" y="113">7</text>
<text x="128.9" y="115.9">4</text>
<text x="135" y="115.9">8</text>
<text x="251.3" y="115.6" transform="rotate(-90 251.3 115.6)">2</text>
<text x="257" y="115.6" transform="rotate(-90 257 115.6)">1</text>
<text x="258.4" y="126" transform="rotate(-90 258.4 126)">anode</text>
<text x="218.6" y="126.8" transform="rotate(-90 218.6 126.8)">1</text>
<text x="221.5" y="126.8" transform="rotate(-90 221.5 126.8)">2</text>
<text x="232.8" y="130.1" transform="rotate(-90 232.8 130.1)">T1</text>
<text x="235.7" y="130.1" transform="rotate(-90 235.7 130.1)">T2</text>
<text x="238.5" y="130.1" transform="rotate(-90 238.5 130.1)">G</text>
<text x="252.7" y="130.1" transform="rotate(-90 252.7 130.1)">6</text>
<text x="252.7" y="126.7" transform="rotate(-90 252.7 126.7)">katode</text>
<text x="258.4" y="130.1" transform="rotate(-90 258.4 130.1)">4</text>
<text x="6.8" y="136.8">C</text>
<text x="231.4" y="135.6" transform="rotate(-90 231.4 135.6)">1</text>
<text x="234.3" y="135.6" transform="rotate(-90 234.3 135.6)">2</text>
<text x="237.1" y="135.6" transform="rotate(-90 237.1 135.6)">3</text>
<text x="251.3" y="135.6" transform="rotate(-90 251.3 135.6)">6</text>
<text x="257" y="135.6" transform="rotate(-90 257 135.6)">4</text>
<text x="271" y="136.8">C</text>
<text x="117.8" y="138.3" transform="rotate(-90 117.8 138.3)">2</text>
<text x="123.4" y="138.3" transform="rotate(-90 123.4 138.3)">1</text>
<text x="177.4" y="138.3" transform="rotate(-90 177.4 138.3)">2</text>
<text x="183.1" y="138.3" transform="rotate(-90 183.1 138.3)">1</text>
<text x="119.2" y="149.4" transform="rotate(-90 119.2 149.4)">katode</text>
<text x="124.9" y="148.6" transform="rotate(-90 124.9 148.6)">anode</text>
<text x="178.9" y="149.4" transform="rotate(-90 178.9 149.4)">katode</text>
<text x="184.5" y="148.6" transform="rotate(-90 184.5 148.6)">anode</text>
<text x="99.3" y="152.8" transform="rotate(-90 99.3 152.8)">T1</text>
<text x="102.1" y="152.8" transform="rotate(-90 102.1 152.8)">T2</text>
<text x="105" y="152.8" transform="rotate(-90 105 152.8)">G</text>
<text x="119.2" y="152.8" transform="rotate(-90 119.2 152.8)">6</text>
<text x="124.9" y="152.8" transform="rotate(-90 124.9 152.8)">4</text>
<text x="159" y="152.8" transform="rotate(-90 159 152.8)">T1</text>
<text x="161.8" y="152.8" transform="rotate(-90 161.8 152.8)">T2</text>
<text x="164.6" y="152.8" transform="rotate(-90 164.6 152.8)">G</text>
<text x="178.9" y="152.8" transform="rotate(-90 178.9 152.8)">6</text>
<text x="184.5" y="152.8" transform="rotate(-90 184.5 152.8)">4</text>
<text x="68.1" y="158" transform="rotate(-90 68.1 158)">2</text>
<text x="70.9" y="158" transform="rotate(-90 70.9 158)">1</text>
<text x="97.9" y="158.3" transform="rotate(-90 97.9 158.3)">1</text>
<text x="100.8" y="158.3" transform="rotate(-90 100.8 158.3)">2</text>
<text x="103.6" y="158.3" transform="rotate(-90 103.6 158.3)">3</text>
<text x="117.8" y="158.3" transform="rotate(-90 117.8 158.3)">6</text>
<text x="123.4" y="158.3" transform="rotate(-90 123.4 158.3)">4</text>
<text x="157.6" y="158.3" transform="rotate(-90 157.6 158.3)">1</text>
<text x="160.4" y="158.3" transform="rotate(-90 160.4 158.3)">2</text>
<text x="163.2" y="158.3" transform="rotate(-90 163.2 158.3)">3</text>
<text x="177.4" y="158.3" transform="rotate(-90 177.4 158.3)">6</text>
<text x="183.1" y="158.3" transform="rotate(-90 183.1 158.3)">4</text>
<text x="230" y="175" transform="rotate(-90 230 175)">1</text>
<text x="232.8" y="175" transform="rotate(-90 232.8 175)">2</text>
<text x="6.7" y="189.9">D</text>
<text x="170.9" y="188.2">Title</text>
<text x="270.9" y="189.9">D</text>
<text x="96.5" y="197.7" transform="rotate(-90 96.5 197.7)">1</text>
<text x="99.3" y="197.7" transform="rotate(-90 99.3 197.7)">2</text>
<text x="156.1" y="197.7" transform="rotate(-90 156.1 197.7)">1</text>
<text x="159" y="197.7" transform="rotate(-90 159 197.7)">2</text>
<text x="170.9" y="196.7">Size</text>
<text x="185.1" y="196.7">Number</text>
<text x="241.9" y="196.7">Revision</text>
<text x="172.3" y="201">A</text>
<text x="170.9" y="205.2">Date:</text>
<text x="170.9" y="208">File:</text>
<text x="183.7" y="205.2">1/11/2021 г.</text>
<text x="183.7" y="208">F:\projects - Copy\SMPBSC\Sheet1.SchDocDrawn By:</text>
<text x="227.8" y="205.2">Sheet</text>
<text x="235.7" y="205.2">of</text>
<text x="37.9" y="212.3">1</text>
<text x="105.4" y="212.3">2</text>
<text x="172.8" y="212.3">3</text>
<text x="240.3" y="212.3">4</text>
</g>
<g font-size="2.6" fill="#0e0e0e">
<text x="13.3" y="9.5">JPTS1</text>
<text x="203.6" y="9.5">Supp3v3</text>
<text x="257.6" y="9.5">JPSPP</text>
<text x="194.8" y="15.8">C3v3</text>
<text x="240.2" y="15.8">CSPP</text>
<text x="13.3" y="23.7">JPTS12</text>
<text x="13.3" y="20.9">Header 2</text>
<text x="194.8" y="21.5">10uF</text>
<text x="194.8" y="18.6">Cap Pol1</text>
<text x="240.2" y="21.5">10uF</text>
<text x="240.2" y="18.6">Cap Pol1</text>
<text x="257.6" y="20.9">Header 2</text>
<text x="203.6" y="29.4">DSN-MINI-360</text>
<text x="13.3" y="35.1">Header 2</text>
<text x="13.3" y="37.9">JPTS2</text>
<text x="13.3" y="52.1">JPTS3</text>
<text x="13.3" y="49.2">Header 2</text>
<text x="124.1" y="49.2">Mozak</text>
<text x="124.1" y="52.1">BluePill</text>
<text x="201" y="51.8">DB</text>
<text x="201" y="54.6">Diode 1N5400</text>
<text x="251.9" y="56.6">RAUG</text>
<text x="13.3" y="63.4">Header 2</text>
<text x="44.5" y="60.6">ROW</text>
<text x="44.5" y="63.4">Res2</text>
<text x="251.9" y="64.6">1K</text>
<text x="251.9" y="61.7">Res2</text>
<text x="13.3" y="66.3">JPTS3HP</text>
<text x="44.5" y="66.3">4.7k</text>
<text x="201" y="71.6">BT3V</text>
<text x="206.5" y="66.3">CB</text>
<text x="217.8" y="71.9">DATriac</text>
<text x="248.8" y="71.9">DAOpt</text>
<text x="13.3" y="77.6">Header 2</text>
<text x="201" y="74.5">Battery</text>
<text x="212.1" y="77.6">Cap</text>
<text x="217.8" y="74.8">BT136</text>
<text x="248.8" y="74.8">MOC3023</text>
<text x="13.3" y="80.4">JPHP</text>
<text x="203.6" y="80.4">100nF</text>
<text x="13.3" y="91.8">Header 2</text>
<text x="24.6" y="94.6">Header 2</text>
<text x="206.5" y="93.5">RSnubDA</text>
<text x="229.2" y="90.6">RDA</text>
<text x="229.2" y="92.9">Res2</text>
<text x="24.6" y="97.5">JPACHi</text>
<text x="189.1" y="100.3">CSnubDA1</text>
<text x="206.5" y="98.6">Res2</text>
<text x="209.3" y="101.4">33</text>
<text x="229.2" y="101.4">360RDA1</text>
<text x="258.7" y="100.3">RBAUG</text>
<text x="126.9" y="103.1">Pesp</text>
<text x="189.1" y="103.1">10nF</text>
<text x="189.1" y="106">Cap</text>
<text x="232" y="107.1">Res2</text>
<text x="258.7" y="106">1K</text>
<text x="258.7" y="103.1">Res2</text>
<text x="149.6" y="108.8">RESPCH</text>
<text x="203.6" y="109.1">CSnubDA</text>
<text x="232" y="109.9">360</text>
<text x="17.2" y="117.3">RCZDS1</text>
<text x="42.8" y="117.3">RCZDS2</text>
<text x="162.1" y="117.3">RESPR</text>
<text x="206.5" y="119.8">10nF</text>
<text x="206.5" y="117">Cap</text>
<text x="17.2" y="123">220K</text>
<text x="17.2" y="120.1">Res2</text>
<text x="42.8" y="123">220K</text>
<text x="42.8" y="120.1">Res2</text>
<text x="126.9" y="120.1">Header 4X2A</text>
<text x="153.6" y="123">10k</text>
<text x="153.6" y="120.1">Res2</text>
<text x="162.1" y="123">10k</text>
<text x="162.1" y="120.1">Res2</text>
<text x="229.2" y="120.1">MATriac</text>
<text x="229.2" y="123">BT136</text>
<text x="260.1" y="120.1">MAOpt</text>
<text x="260.1" y="123">MOC3023</text>
<text x="129.8" y="127.5">ROFan</text>
<text x="189.4" y="127.5">ROHeat</text>
<text x="19.2" y="136.9">D1</text>
<text x="30.6" y="136.9">D2</text>
<text x="44.8" y="136.9">D3</text>
<text x="56.2" y="136.9">D4</text>
<text x="68.4" y="137.2">RFLAM</text>
<text x="129.8" y="135.4">300</text>
<text x="129.8" y="132.6">Res2</text>
<text x="189.4" y="135.4">1K</text>
<text x="189.4" y="132.6">Res2</text>
<text x="215" y="134.3">JPDA</text>
<text x="215" y="137.2">Header 2</text>
<text x="19.2" y="139.7">1N4148</text>
<text x="30.6" y="139.7">1N4148</text>
<text x="44.8" y="139.7">1N4148</text>
<text x="56.2" y="139.7">1N4148</text>
<text x="68.4" y="142.8">5.1M</text>
<text x="68.4" y="140">Res2</text>
<text x="84" y="139.7">CFL</text>
<text x="84" y="142.5">Cap</text>
<text x="95.6" y="142.8">FanTriac</text>
<text x="126.6" y="142.8">FanOpt</text>
<text x="155.3" y="142.8">HeatTriac</text>
<text x="186.3" y="142.8">HeatOpt</text>
<text x="217.8" y="141.7">RSnubMA</text>
<text x="240.5" y="138.9">RMA</text>
<text x="240.5" y="141.1">Res2</text>
<text x="84" y="145.4">100nF</text>
<text x="95.6" y="145.6">BT136</text>
<text x="126.6" y="145.6">MOC3023</text>
<text x="155.3" y="145.6">BT136</text>
<text x="186.3" y="145.6">MOC3023</text>
<text x="200.5" y="148.5">CSnubMA1</text>
<text x="217.8" y="146.8">Res2</text>
<text x="220.6" y="149.6">33</text>
<text x="240.5" y="149.6">360RMA1</text>
<text x="21.8" y="155.9">RCZDSDC2</text>
<text x="38.8" y="155.9">RCZDSDC1</text>
<text x="200.5" y="151.3">10nF</text>
<text x="200.5" y="154.1">Cap</text>
<text x="243.4" y="155.3">Res2</text>
<text x="21.8" y="161">Res2</text>
<text x="38.8" y="161">Res2</text>
<text x="107" y="161.5">RFan</text>
<text x="215" y="157.3">CSnubMA</text>
<text x="243.4" y="158.1">360</text>
<text x="21.8" y="163.8">11K</text>
<text x="38.8" y="163.8">11K</text>
<text x="64.4" y="165.5">JPFlam</text>
<text x="84.3" y="164.4">RSnubFan</text>
<text x="107" y="163.8">Res2</text>
<text x="143.9" y="164.4">RSnubHeat</text>
<text x="166.7" y="162.6">RHeat</text>
<text x="166.7" y="165.5">Res2</text>
<text x="217.8" y="165.2">Cap</text>
<text x="27.5" y="174">RCZDS5</text>
<text x="53.3" y="170.9">D5</text>
<text x="53.3" y="173.7">1N4148</text>
<text x="64.4" y="168.3">Header 2</text>
<text x="67" y="174">10nF</text>
<text x="67" y="171.2">CSnubFan1</text>
<text x="84.3" y="169.5">Res2</text>
<text x="87.1" y="172.3">33</text>
<text x="107" y="172.3">360RFan1</text>
<text x="126.6" y="174">10nF</text>
<text x="126.6" y="171.2">CSnubHeat1</text>
<text x="143.9" y="169.5">Res2</text>
<text x="146.8" y="172.3">33</text>
<text x="166.7" y="172.3">360</text>
<text x="175.2" y="174">RHeat1</text>
<text x="217.8" y="168.1">10nF</text>
<text x="18.7" y="177.7">QCZD</text>
<text x="27.5" y="176.8">1K</text>
<text x="30.3" y="179.7">Cap Pol1</text>
<text x="33.1" y="176.8">Res2C3</text>
<text x="67" y="176.8">Cap</text>
<text x="81.4" y="180">CSnubFan</text>
<text x="109.9" y="178">Res2</text>
<text x="126.6" y="176.8">Cap</text>
<text x="141.1" y="180">CSnubHeat</text>
<text x="169.5" y="178">Res2</text>
<text x="18.7" y="180.5">BC547C</text>
<text x="30.3" y="182.5">10uF</text>
<text x="109.9" y="180.8">360</text>
<text x="169.5" y="180.8">360</text>
<text x="226.3" y="182.5">JPMA</text>
<text x="226.3" y="185.3">Header 2</text>
<text x="30.3" y="191">1K</text>
<text x="30.3" y="188.2">RCZDS4</text>
<text x="36" y="191">Res2</text>
<text x="44.2" y="191.9">UCZD</text>
<text x="67.2" y="187">RCZD</text>
<text x="72.9" y="191">10K</text>
<text x="84.3" y="187.9">Cap 10nF</text>
<text x="143.9" y="190.7">10nF</text>
<text x="143.9" y="187.9">Cap</text>
<text x="67.2" y="192.2">Res2</text>
<text x="21.5" y="203.2">QCZD1</text>
<text x="21.5" y="206">BC547C</text>
<text x="44.2" y="204.3">Optoisolator1</text>
<text x="92.8" y="205.2">JPFan</text>
<text x="92.8" y="208">Header 2</text>
<text x="152.5" y="205.2">JPHeat</text>
<text x="152.5" y="208">Header 2</text>
</g>
<g font-size="2.6" fill="#262626">
<text x="36.6" y="13.8">VCC</text>
<text x="42.2" y="16.6">TSSTM</text>
<text x="180.9" y="13.8">VCC</text>
<text x="48.2" y="25.1">CZDSTM</text>
<text x="133.1" y="28">STMFAN</text>
<text x="55.7" y="30.8">GND</text>
<text x="133.1" y="33.7">STMDA</text>
<text x="133.1" y="30.8">STMHeat</text>
<text x="50.2" y="36.5">VCC</text>
<text x="133.1" y="36.5">STMMA</text>
<text x="195.4" y="37.9">VCC</text>
<text x="212.3" y="40.7">GND</text>
<text x="259" y="52.1">STMDA</text>
<text x="180" y="62">VBATSTM</text>
<text x="47.9" y="84.7">HOPERSTM</text>
<text x="49.4" y="87.5">VBATSTM</text>
<text x="253.1" y="88.9">STMMA</text>
<text x="54.9" y="90.3">FLAMSTM</text>
<text x="94.8" y="91.8">HOPERSTM</text>
<text x="113" y="91.8">VCC</text>
<text x="136" y="90.3">GND</text>
<text x="195.2" y="94.6">GND</text>
<text x="39" y="97.5">GND</text>
<text x="100.2" y="100.3">TSSTM</text>
<text x="64.7" y="125.8">VCC</text>
<text x="75.6" y="125.8">FLAMSTM</text>
<text x="107.2" y="125.8">GND</text>
<text x="144.5" y="130">STMFAN</text>
<text x="204.2" y="130">STMHeat</text>
<text x="158.5" y="134.3">VCC</text>
<text x="90.6" y="149.9">GND</text>
<text x="59" y="185.3">VCC</text>
<text x="84.8" y="192.4">CZDSTM</text>
</g>
</svg>
